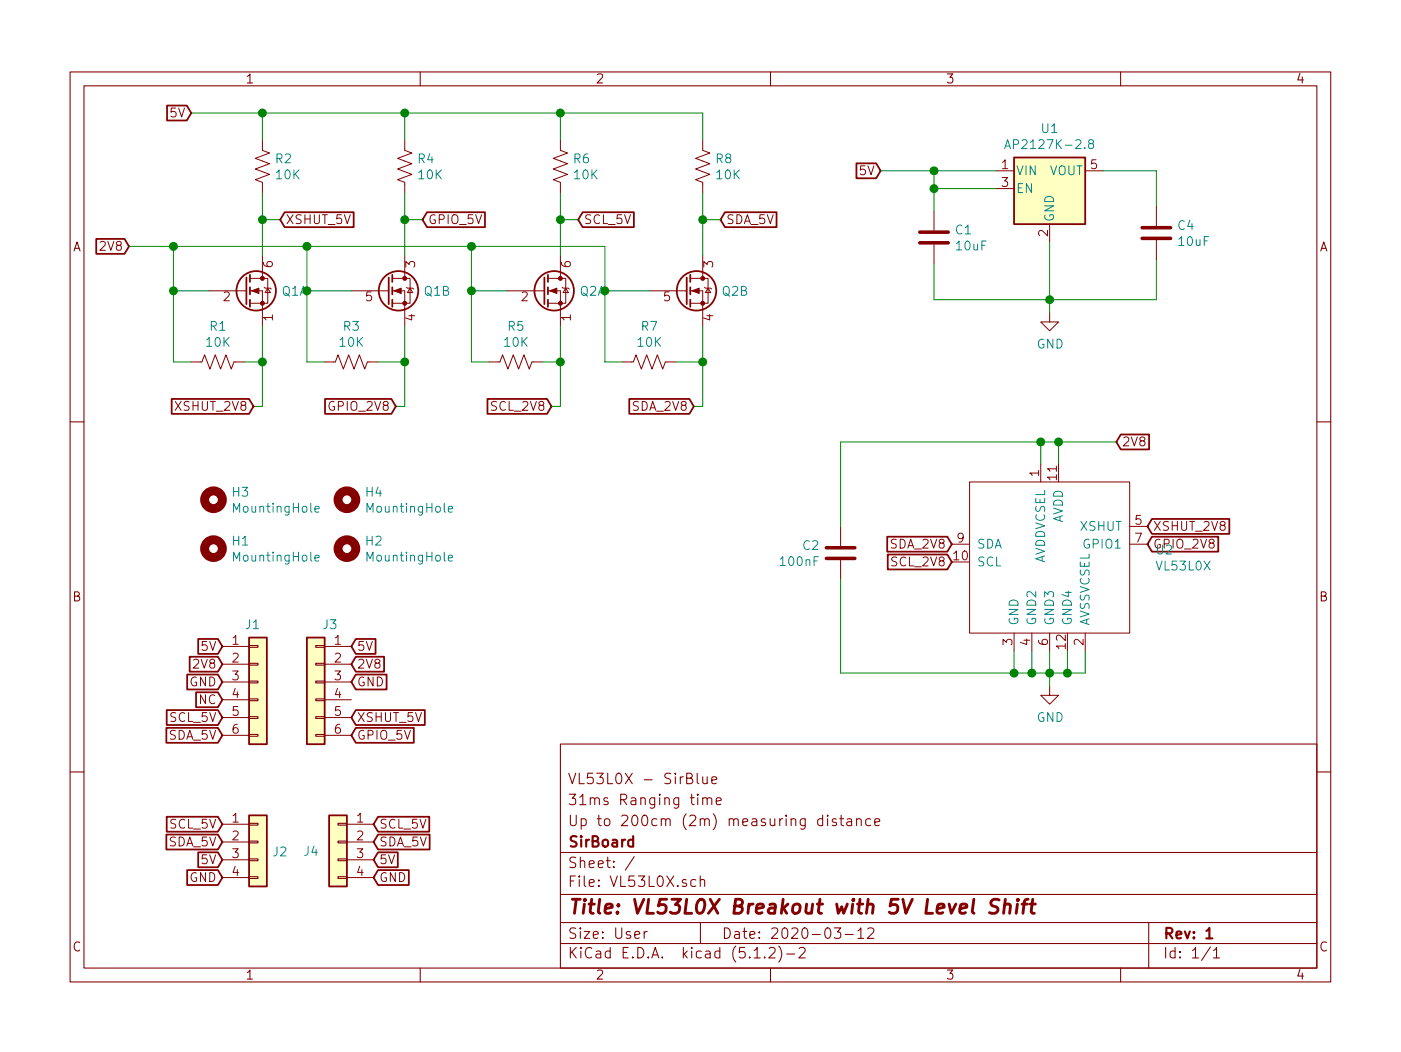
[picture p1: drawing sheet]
<svg xmlns="http://www.w3.org/2000/svg" width="200mm" height="150mm" viewBox="0 0 200 150" stroke-linecap="round" stroke-linejoin="round" font-family="sans-serif">
<g fill="none" stroke="#840000" stroke-width=".15">
<path d="M10 10.3h180v130h-180zM12 12.3h176v126h-176zM60 10.3v2M110 10.3v2M160 10.3v2M10 60.3h2M188 60.3h2M35.6 99.8h1.2v.3h-1.2zM35.6 97.3h1.2v.3h-1.2zM35.6 94.8h1.2v.2h-1.2zM35.6 92.2h1.2v.3h-1.2zM45.1 99.8h1.3v.3h-1.3z"/>
<path d="M45.1 97.3h1.3v.3h-1.3zM45.1 94.8h1.3v.2h-1.3zM45.1 92.2h1.3v.3h-1.3zM10 110.3h2M35.6 104.9h1.2v.3h-1.2zM35.6 102.4h1.2v.2h-1.2zM35.6 117.6h1.2v.3h-1.2zM45.1 104.9h1.3v.3h-1.3zM45.1 102.4h1.3v.2h-1.3zM48.3 117.6h1.2v.3h-1.2zM80 106.3h108v32h-108zM98 111.2l.7-.1a.35 .35 0 0 0 .1-.4 .35 .35 0 0 0-.2-.2h-.6v1.5h.6a.4 .4 0 0 0 .3-.5 .4 .4 0 0 0-.3-.3"/>
<path d="M99.5 110.5v1.3l.3 .2M99.6 113.5h-.1l.1 .1 .1-.1h-.1v.1M100.3 114.1a.39 .39 0 0 1 .7 .1v.8M100.3 111v.8a.37 .37 0 0 0 .7 0M100.3 114v1M101 114.2a.36 .36 0 0 1 .3-.3 .36 .36 0 0 1 .3 .3v.8M101 111v1M101.6 111.5l.7-.2v-.3h-.5l-.2 .2 .1 .7 .1 .1 .5-.1M102.3 114.5l.7-.2-.1-.3h-.4l-.2 .2v.7l.2 .1 .4-.1M117.4 117a.5 .5 0 0 0-.6 .1l-.1 .6a.47 .47 0 0 0 .6 .2h.1M117.4 116.5v1.4M118.2 116.5v.1v-.1v.1"/>
<path d="M118.2 117v.9M119.4 117h-.4l-.2 .2a.48 .48 0 0 0 .6 .3l.1 .2-.1 .2h-.1h-.5M119.9 117h.5M120.1 116.5v1.2l.1 .2h.2M121 117h.1h.4l.1 .9M121.6 117.3l-.5 .1-.2 .2 .1 .3h.1h.5M122.3 117.1a.41 .41 0 0 1 .7 .1v.7M122.3 117v.9M124.3 117a.48 .48 0 0 0-.6 .1l-.1 .1 .1 .6a.48 .48 0 0 0 .6 .1M124.9 117.5l.7-.2-.1-.3h-.4l-.2 .2v.7h.2h.4M188 110.3h2M35.6 125.2h1.2v.3h-1.2z"/>
<path d="M35.6 122.7h1.2v.3h-1.2zM35.6 120.2h1.2v.2h-1.2zM48.3 125.2h1.2v.3h-1.2zM48.3 122.7h1.2v.3h-1.2zM48.3 120.2h1.2v.2h-1.2zM60 138.3v2M80 134.8h108M80 131.8h108M80 127.8h108M80 121.8h108M90.6 122.4l-1.3 1.9M92 133.1v1"/>
<path d="M92.4 133.1h-.3l-.1 .2M99.3 125.7a.53 .53 0 0 0-.6 .1v.7a.53 .53 0 0 0 .6 .1M100 125.8a.38 .38 0 0 1 .6 0v.8M100 125.1v1.5M100 131.8v3M107.7 136.8h.8M109.2 136.7v.1h-.1l.1-.1v.1M109.8 135.5l.2-.2h.4a.41 .41 0 0 1 .2 .7l-.8 .8h.9M110 138.3v2M111.2 135.1a1.71 1.71 0 0 1 0 2.3M112.3 136.3h1.2M114.1 135.5l.2-.2 .5 .1a.37 .37 0 0 1 .1 .6l-.9 .8h1"/>
<path d="M119.1 132.6h.9l-.4 .5 .3 .1a.61 .61 0 0 1 .1 .7l-.2 .2h-.5l-.2-.2M120.7 133.5h1.1M122.5 133l.4-.4v1.5M122.5 134.1h.8M123.9 132.7l.2-.1h.5a.37 .37 0 0 1 .1 .6l-.9 .9h1M160 138.3v2M164 131.8v6.5M172.8 135.3l-1.2 1.9M173.3 135.8l.3-.2 .1-.3v1.5M173.3 136.8h.8"/>
</g>
<path d="M172.2 133l.5-.4v1.5M172.2 134.1h.9" fill="none" stroke="#840000" stroke-width=".3"/>
<path d="M142.6 128.6l-.7-.1a.5 .5 0 0 0-.4 .4 .5 .5 0 0 0 .3 .5l.4 .1a.48 .48 0 0 1 .3 .6 .48 .48 0 0 1-.5 .4l-.7-.1M143.4 129.3a.52 .52 0 0 1 .9 .1l-.2 1.1M143.5 128.5l-.2 2M145.3 129.2l-.2 1.3M145.3 128.5l-.1 .1 .1 .1 .1-.1-.1-.1v.2M145.9 129.2h.8M146.8 128.5l-.4 .1-.1 .2-.3 1.7M147.1 129.2h.7M147.4 128.5l-.2 1.7 .1 .2 .4 .1" fill="none" stroke="#840000" stroke-width=".41"/>
<g fill="none" stroke="#008400" stroke-width=".14">
<path d="M27.3 16.1h73v3.9M37.5 16.1v3.9M57.8 16.1v3.9M80 16.1v3.9M18.4 35.2h68v16.5h2.5M24.8 35.2v16.5h2.5M37.5 27.6v8.9M37.5 31.4h2.5M43.8 35.2v16.5h2.6M57.8 27.6v8.9M57.8 31.4h2.5M67.3 35.2v16.5h2.5"/>
<path d="M80 31.4h2.5M80 27.6v8.9M100.3 31.4h2.6M100.3 27.6v8.9M125.7 24.4h16.5M133.3 24.4v5.7M133.3 26.9h8.9M149.9 34.6v10.1M157.5 24.4h7.6v5.1M165.1 37.1v5.7h-31.8v-5.1M24.8 41.5h5M34.9 51.7h2.6"/>
<path d="M37.5 46.6v11.5h-1.3M43.8 41.5h6.4M54 51.7h3.8M57.8 46.6v11.5h-1.3M67.3 41.5h5.1M77.5 51.7h2.5M80 46.6v11.5h-1.3M86.4 41.5h6.3M96.5 51.7h3.8M100.3 46.6v11.5h-1.2M148.6 63.1v3.2M151.1 63.1v3.2"/>
<path d="M159.4 63.1h-39.4v12.1M120 82.8v13.4h34.9v-3.2M144.8 93v3.2M147.3 93v3.2M149.9 93v5.1M152.4 93v3.2"/>
</g>
<g fill="#008400" stroke="#008400" stroke-width=".25">
<circle cx="149.9" cy="42.8" r=".51"/>
<circle cx="133.4" cy="26.9" r=".51"/>
<circle cx="133.4" cy="24.4" r=".51"/>
<circle cx="37.5" cy="16.1" r=".51"/>
<circle cx="24.8" cy="41.5" r=".51"/>
<circle cx="24.8" cy="35.2" r=".51"/>
<circle cx="57.8" cy="51.7" r=".51"/>
<circle cx="37.5" cy="51.7" r=".51"/>
<circle cx="57.8" cy="31.4" r=".51"/>
<circle cx="37.5" cy="31.4" r=".51"/>
<circle cx="80" cy="16.1" r=".51"/>
<circle cx="67.3" cy="41.5" r=".51"/>
<circle cx="67.3" cy="35.2" r=".51"/>
<circle cx="100.3" cy="51.7" r=".51"/>
<circle cx="80" cy="51.7" r=".51"/>
<circle cx="100.3" cy="31.4" r=".51"/>
<circle cx="80" cy="31.4" r=".51"/>
<circle cx="43.8" cy="35.2" r=".51"/>
<circle cx="57.8" cy="16.1" r=".51"/>
<circle cx="148.6" cy="63.1" r=".51"/>
<circle cx="152.4" cy="96.2" r=".51"/>
<circle cx="149.9" cy="96.2" r=".51"/>
<circle cx="147.3" cy="96.2" r=".51"/>
<circle cx="144.8" cy="96.2" r=".51"/>
<circle cx="151.1" cy="63.1" r=".51"/>
</g>
<g fill="none" stroke="#840000" stroke-width=".25">
<path d="M23.9 15.1h2.8l.6 1-.6 1.1h-2.8zM13.7 34.1h4.1l.6 1.1-.6 1.1h-4.1zM35.2 39.6v3.9M35.7 39.3v1M40.6 30.3h9.9v2.2h-9.9l-.6-1.1zM55.5 39.6v3.9M56 39.3v1M61 30.3h8.2v2.2h-8.2l-.7-1.1zM77.7 39.6v3.9M78.2 39.3v1M83.2 30.3h7.3v2.2h-7.3l-.7-1.1zM98 39.6v3.9"/>
<path d="M98.6 39.3v1M103.5 30.3h7.4v2.2h-7.4l-.6-1.1zM122.3 23.3h2.8l.6 1.1-.6 1.1h-2.8zM144.8 22.5h10.1v9.5h-10.1zM24.5 57h11.1l.6 1.1-.6 1h-11.1zM35.7 41v1.1M35.7 42.8v1M46.4 57h9.5l.6 1.1-.6 1h-9.5zM56 41v1.1M56 42.8v1M69.6 57h8.5l.6 1.1-.6 1h-8.5zM78.2 41v1.1"/>
<path d="M78.2 42.8v1M89.8 57h8.6l.7 1.1-.7 1h-8.6zM98.6 41v1.1M98.6 42.8v1M126.7 76.7h8.6l.6 1-.6 1.1h-8.6zM126.7 79.2h8.6l.6 1.1-.6 1h-8.6zM160 62.1h4.1v2.1h-4.1l-.6-1.1zM164.5 76.7h9.4v2.1h-9.4l-.7-1.1zM164.5 74.1h11v2.2h-11l-.7-1.1zM26.7 96.4h4.4l.6 1-.6 1.1h-4.4zM27.1 93.8h4l.6 1.1-.6 1.1h-4zM28 98.9h3.1l.6 1.1-.6 1h-3.1z"/>
<path d="M28.3 91.3h2.8l.6 1-.6 1.1h-2.8zM35.6 91.1h2.5v15.2h-2.5zM43.8 91.1h2.6v15.2h-2.6zM50.8 93.8h4v2.2h-4l-.6-1.1zM50.8 91.3h2.8v2.1h-2.8l-.6-1.1zM50.8 96.4h4.4v2.1h-4.4l-.6-1.1zM23.7 104h7.4l.6 1-.6 1.1h-7.4zM23.7 119.2h7.4l.6 1.1-.6 1.1h-7.4zM23.8 101.4h7.3l.6 1.1-.6 1.1h-7.3zM23.8 116.7h7.3l.6 1-.6 1.1h-7.3zM35.6 116.5h2.5v10.1h-2.5zM47 116.5h2.5v10.1h-2.5z"/>
<path d="M50.8 104h8.3v2.1h-8.3l-.6-1.1zM50.8 101.4h9.9v2.2h-9.9l-.6-1.1zM54 116.7h7.3v2.1h-7.3l-.7-1.1zM54 119.2h7.3v2.2h-7.3l-.7-1.1zM26.7 124.3h4.4l.6 1.1-.6 1h-4.4zM28.3 121.8h2.8l.6 1-.6 1.1h-2.8zM54 121.8h2.8v2.1h-2.8l-.7-1.1zM54 124.3h4.4v2.1h-4.4l-.7-1z"/>
<circle cx="36.6" cy="41.5" r="2.82"/>
<circle cx="56.9" cy="41.5" r="2.82"/>
<circle cx="79.1" cy="41.5" r="2.82"/>
<circle cx="99.4" cy="41.5" r="2.82"/>
</g>
<g fill="none" stroke="#840000" stroke-width=".14">
<path d="M37.5 20v1.5l1 .4-2.1 .7 2.1 .8-2.1 .7 2.1 .8-2.1 .8 1.1 .4v1.5M57.8 20v1.5l1 .4-2 .7 2 .8-2 .7 2 .8-2 .8 1 .4v1.5M80 20v1.5l1 .4-2 .7 2 .8-2 .7 2 .8-2 .8 1 .4v1.5M100.3 20v1.5l1 .4-2 .7 2 .8-2 .7 2 .8-2 .8 1 .4v1.5M35.7 39.8h1.8M37.5 39.8h.7v3.5h-2.5M37.5 36.5v3.3M56 39.8h1.8M57.8 39.8h.7v3.5h-2.5M57.8 36.5v3.3M78.2 39.8h1.8M80 39.8h.8v3.5h-2.6"/>
<path d="M80 36.5v3.3M98.6 39.8h1.7M100.3 39.8h.8v3.5h-2.5M100.3 36.5v3.3M133.3 30.1v2.8M133.3 34.9v2.8M142.2 24.4h2.6M142.2 26.9h2.6M149.9 32v2.6M154.9 24.4h2.6M165.1 29.5v2.8M165.1 34.3v2.8"/>
<path d="M27.3 51.7h1.5l.4-1 .8 2 .7-2 .8 2 .8-2 .7 2 .4-1h1.5M29.8 41.5h5.1M35 41.5h.2M35.7 41.5h1.8v5.1M37.7 41l.1 .2h.8l.1 .1M38.2 41.2l.4 .6h-.8zM46.4 51.7h1.5l.4-1 .7 2 .8-2 .7 2 .8-2 .8 2 .4-1h1.5M50.2 41.5h5M55.3 41.5h.2M56 41.5h1.8v5.1M58 41l.2 .2h.7l.2 .1M58.5 41.2l.4 .6h-.7z"/>
<path d="M69.8 51.7h1.6l.4-1 .7 2 .8-2 .7 2 .8-2 .8 2 .3-1h1.6M72.4 41.5h5.1M77.5 41.5h.2M78.2 41.5h1.8v5.1M80.3 41l.1 .2h.8l.1 .1M80.8 41.2l.4 .6h-.8zM88.9 51.7h1.5l.4-1 .8 2 .7-2 .8 2 .8-2 .7 2 .4-1h1.5M92.7 41.5h5.1M97.8 41.5h.2M98.6 41.5h1.7v5.1M100.6 41l.1 .2h.8l.1 .1M101.1 41.2l.4 .6h-.8z"/>
<path d="M149.9 44.7v1.3h1.2l-1.2 1.3-1.3-1.3h1.3M120 75.2v2.8M135.9 77.7h2.5M138.4 68.9h22.9v21.5h-22.9zM148.6 66.3v2.6M161.3 75.2h2.5M161.3 77.7h2.5M31.7 92.3h3.9M31.7 94.9h3.9M31.7 97.4h3.9M31.7 100h3.9M46.4 92.3h3.8"/>
<path d="M46.4 94.9h3.8M46.4 97.4h3.8M46.4 100h3.8M120 80v2.8M144.8 90.4v2.6M147.3 90.4v2.6M149.9 98.1v1.2h1.2l-1.2 1.3-1.3-1.3h1.3M149.9 90.4v2.6M154.9 90.4v2.6M31.7 102.5h3.9M31.7 105h3.9M31.7 117.7h3.9"/>
<path d="M46.4 102.5h3.8M46.4 105h3.8M49.5 117.7h3.8M31.7 120.3h3.9M31.7 122.8h3.9M31.7 125.4h3.9M49.5 120.3h3.8M49.5 122.8h3.8M49.5 125.4h3.8"/>
</g>
<g fill="#840000" stroke="#840000" stroke-width=".14">
<path d="M35.9 41.5l1.1-.3v.7z"/>
<path d="M56.3 41.5l1-.3v.7z"/>
<path d="M78.5 41.5l1-.3v.7z"/>
<path d="M98.8 41.5l1-.3v.7z"/>
<circle cx="37.5" cy="43.3" r=".28"/>
<circle cx="37.5" cy="39.8" r=".28"/>
<circle cx="57.8" cy="43.3" r=".28"/>
<circle cx="57.8" cy="39.8" r=".28"/>
<circle cx="80" cy="43.3" r=".28"/>
<circle cx="80" cy="39.8" r=".28"/>
<circle cx="100.3" cy="43.3" r=".28"/>
<circle cx="100.3" cy="39.8" r=".28"/>
</g>
<g fill="none" stroke="#840000" stroke-width="1.3">
<circle cx="30.5" cy="78.4" r="1.27"/>
<circle cx="30.5" cy="71.4" r="1.27"/>
<circle cx="49.5" cy="78.4" r="1.27"/>
<circle cx="49.5" cy="71.4" r="1.27"/>
</g>
<path d="M143.4 21.2l.5-1.2 .4 1.2M143.6 20.9h.6M155.7 20.5l-.2-.1v-.3l.2-.1h.2l.2 .1v.3l-.6 .2-.1 .1v.3l.3 .2h.2l.2-.2v-.4l-.2-.1M45 72.7l.6-.1-.1-.2-.3-.1-.2 .2v.6h.5M45 79.7l.6-.1-.1-.2-.3-.1-.2 .2v.6h.5M64 72.7l.6-.1v-.2l-.4-.1-.2 .2 .1 .6h.5M64 79.7l.6-.1v-.2l-.4-.1-.2 .2 .1 .6h.5" fill="none" stroke="#008484" stroke-width=".14"/>
<path d="M131.3 34.7h4.1M131.3 33.2h4.1M163.1 34.1h4M163.1 32.5h4M118 79.8h4M118 78.2h4" fill="none" stroke="#840000" stroke-width=".51"/>
<g fill="#ffffc2" stroke="#ffffc2" stroke-width=".14">
<path d="M35.6 91.1h2.5v15.2h-2.5z"/>
<path d="M43.8 91.1h2.6v15.2h-2.6z"/>
<path d="M35.6 116.5h2.5v10.1h-2.5z"/>
<path d="M47 116.5h2.5v10.1h-2.5z"/>
<path d="M144.8 22.5h10.1v9.5h-10.1z"/>
</g>
<text font-size="2.8" fill="#840000" x="81" y="130.6">Title: VL53L0X Breakout with 5V Level Shift</text>
<g font-size="2.1" fill="#840000">
<text x="81" y="112">VL53L0X - SirBlue</text>
<text x="81" y="118">Up to 200cm (2m) measuring distance</text>
<text x="81" y="115">31ms Ranging time</text>
<text x="81" y="124">Sheet: /</text>
<text x="81" y="121">SirBoard</text>
<text x="81" y="126.7">File: VL53L0X.sch</text>
<text x="81" y="136.9">KiCad E.D.A. kicad (5.1.2)-2</text>
<text x="81" y="134.1">Size: User</text>
<text x="103" y="134.1">Date: 2020-03-12</text>
<text x="166" y="134.1">Rev: 1</text>
<text x="166" y="136.9">Id: 1/1</text>
</g>
<g font-size="1.8" fill="#840000">
<text x="35" y="11.9">1</text>
<text x="85" y="11.9">2</text>
<text x="135" y="11.9">3</text>
<text x="185" y="11.9">4</text>
<text x="24.4" y="16.8">5V</text>
<text x="122.8" y="25">5V</text>
<text x="143" y="24.2">1</text>
<text x="143" y="26.7">3</text>
<text x="155.7" y="24.2">5</text>
<text x="10.4" y="35.9">A</text>
<text x="14.5" y="35.8">2V8</text>
<text x="40.8" y="32">XSHUT_5V</text>
<text x="61.1" y="32">GPIO_5V</text>
<text x="83.3" y="32">SCL_5V</text>
<text x="103.6" y="32">SDA_5V</text>
<text x="149.6" y="33.8" transform="rotate(-90 149.6 33.8)">2</text>
<text x="188.4" y="35.9">A</text>
<text x="39" y="38.2" transform="rotate(-90 39 38.2)">6</text>
<text x="59.3" y="38.2" transform="rotate(-90 59.3 38.2)">3</text>
<text x="81.5" y="38.2" transform="rotate(-90 81.5 38.2)">6</text>
<text x="101.8" y="38.2" transform="rotate(-90 101.8 38.2)">3</text>
<text x="31.9" y="43">2</text>
<text x="39" y="45.8" transform="rotate(-90 39 45.8)">1</text>
<text x="52.2" y="43">5</text>
<text x="59.3" y="45.8" transform="rotate(-90 59.3 45.8)">4</text>
<text x="74.4" y="43">2</text>
<text x="81.5" y="45.8" transform="rotate(-90 81.5 45.8)">1</text>
<text x="94.8" y="43">5</text>
<text x="101.8" y="45.8" transform="rotate(-90 101.8 45.8)">4</text>
<text x="25.3" y="58.7">XSHUT_2V8</text>
<text x="47.2" y="58.7">GPIO_2V8</text>
<text x="70.3" y="58.7">SCL_2V8</text>
<text x="90.4" y="58.7">SDA_2V8</text>
<text x="160.1" y="63.8">2V8</text>
<text x="148.4" y="68.1" transform="rotate(-90 148.4 68.1)">1</text>
<text x="150.9" y="68.5" transform="rotate(-90 150.9 68.5)">11</text>
<text x="136.7" y="77.5">9</text>
<text x="162.1" y="75">5</text>
<text x="162.1" y="77.5">7</text>
<text x="164.6" y="75.8">XSHUT_2V8</text>
<text x="127.3" y="78.4">SDA_2V8</text>
<text x="127.5" y="80.9">SCL_2V8</text>
<text x="136.2" y="80.1">10</text>
<text x="164.6" y="78.4">GPIO_2V8</text>
<text x="10.4" y="85.9">B</text>
<text x="188.4" y="85.9">B</text>
<text x="27.8" y="95.5">2V8</text>
<text x="28.8" y="93">5V</text>
<text x="33.2" y="92.1">1</text>
<text x="33.2" y="94.7">2</text>
<text x="47.8" y="92.1">1</text>
<text x="47.8" y="94.7">2</text>
<text x="50.9" y="95.5">2V8</text>
<text x="50.9" y="93">5V</text>
<text x="144.6" y="92.2" transform="rotate(-90 144.6 92.2)">3</text>
<text x="147.1" y="92.2" transform="rotate(-90 147.1 92.2)">4</text>
<text x="149.6" y="92.2" transform="rotate(-90 149.6 92.2)">6</text>
<text x="152.2" y="92.7" transform="rotate(-90 152.2 92.7)">12</text>
<text x="154.7" y="92.2" transform="rotate(-90 154.7 92.2)">2</text>
<text x="27.1" y="98.1">GND</text>
<text x="28.4" y="100.6">NC</text>
<text x="33.2" y="97.2">3</text>
<text x="33.2" y="99.7">4</text>
<text x="47.8" y="97.2">3</text>
<text x="47.8" y="99.7">4</text>
<text x="50.9" y="98.1">GND</text>
<text x="24.1" y="105.7">SDA_5V</text>
<text x="24.3" y="103.1">SCL_5V</text>
<text x="33.2" y="102.3">5</text>
<text x="33.2" y="104.8">6</text>
<text x="47.8" y="102.3">5</text>
<text x="47.8" y="104.8">6</text>
<text x="50.9" y="105.7">GPIO_5V</text>
<text x="50.9" y="103.1">XSHUT_5V</text>
<text x="24.3" y="118.4">SCL_5V</text>
<text x="33.2" y="117.5">1</text>
<text x="51" y="117.5">1</text>
<text x="54.1" y="118.4">SCL_5V</text>
<text x="24.1" y="120.9">SDA_5V</text>
<text x="28.8" y="123.5">5V</text>
<text x="33.2" y="120.1">2</text>
<text x="33.2" y="122.6">3</text>
<text x="33.2" y="125.1">4</text>
<text x="51" y="120.1">2</text>
<text x="51" y="122.6">3</text>
<text x="51" y="125.1">4</text>
<text x="54.1" y="123.5">5V</text>
<text x="54.1" y="120.9">SDA_5V</text>
<text x="27.1" y="126">GND</text>
<text x="54.1" y="126">GND</text>
<text x="10.4" y="135.9">C</text>
<text x="188.4" y="135.9">C</text>
<text x="35" y="139.9">1</text>
<text x="85" y="139.9">2</text>
<text x="135" y="139.9">3</text>
<text x="185" y="139.9">4</text>
</g>
<g font-size="1.8" fill="#008484">
<text x="39.4" y="23.3">R2</text>
<text x="59.7" y="23.3">R4</text>
<text x="81.9" y="23.3">R6</text>
<text x="102.2" y="23.3">R8</text>
<text x="144.5" y="21.3">AP2127K-2.8</text>
<text x="148.7" y="19">U1</text>
<text x="39.5" y="25.6">10K</text>
<text x="59.8" y="25.6">10K</text>
<text x="82" y="25.6">10K</text>
<text x="102.3" y="25.6">10K</text>
<text x="145" y="25">VIN</text>
<text x="145" y="27.6">EN</text>
<text x="149.8" y="25">VOUT</text>
<text x="136.4" y="33.5">C1</text>
<text x="136.6" y="35.8">10uF</text>
<text x="150.5" y="31.8" transform="rotate(-90 150.5 31.8)">GND</text>
<text x="168.2" y="32.9">C4</text>
<text x="168.4" y="35.1">10uF</text>
<text x="30" y="47.3">R1</text>
<text x="49" y="47.3">R3</text>
<text x="60.6" y="42.3">Q1B</text>
<text x="72.5" y="47.3">R5</text>
<text x="91.6" y="47.3">R7</text>
<text x="103.1" y="42.3">Q2B</text>
<text x="29.5" y="49.5">10K</text>
<text x="48.5" y="49.5">10K</text>
<text x="72" y="49.5">10K</text>
<text x="91.1" y="49.5">10K</text>
<text x="148" y="49.8">GND</text>
<text x="33.2" y="71">H3</text>
<text x="52.3" y="71">H4</text>
<text x="33.2" y="77.9">H1</text>
<text x="33.6" y="73.2">MountingHole</text>
<text x="52.3" y="77.9">H2</text>
<text x="52.6" y="73.2">MountingHole</text>
<text x="151.8" y="74.9" transform="rotate(-90 151.8 74.9)">AVDD</text>
<text x="154.3" y="75.8">XSHUT</text>
<text x="33.6" y="80.2">MountingHole</text>
<text x="52.6" y="80.2">MountingHole</text>
<text x="111.6" y="80.9">100nF</text>
<text x="114.7" y="78.6">C2</text>
<text x="139.4" y="80.9">SCL</text>
<text x="139.4" y="78.4">SDA</text>
<text x="149.2" y="80.8" transform="rotate(-90 149.2 80.8)">AVDDVCSEL</text>
<text x="154.9" y="78.4">GPIO1</text>
<text x="165.1" y="79.2">U2</text>
<text x="165.2" y="81.5">VL53L0X</text>
<text x="35.1" y="89.9">J1</text>
<text x="46.2" y="89.9">J3</text>
<text x="145.4" y="89.4" transform="rotate(-90 145.4 89.4)">GND</text>
<text x="148" y="89.4" transform="rotate(-90 148 89.4)">GND2</text>
<text x="150.5" y="89.4" transform="rotate(-90 150.5 89.4)">GND3</text>
<text x="153" y="89.4" transform="rotate(-90 153 89.4)">GND4</text>
<text x="155.6" y="89.4" transform="rotate(-90 155.6 89.4)">AVSSVCSEL</text>
<text x="148" y="103.1">GND</text>
<text x="39" y="122.3">J2</text>
<text x="43.5" y="122.3">J4</text>
</g>
<g font-size="1.8" fill="#008400">
<text x="40.2" y="42.3">Q1A</text>
<text x="82.8" y="42.3">Q2A</text>
</g>
</svg>
